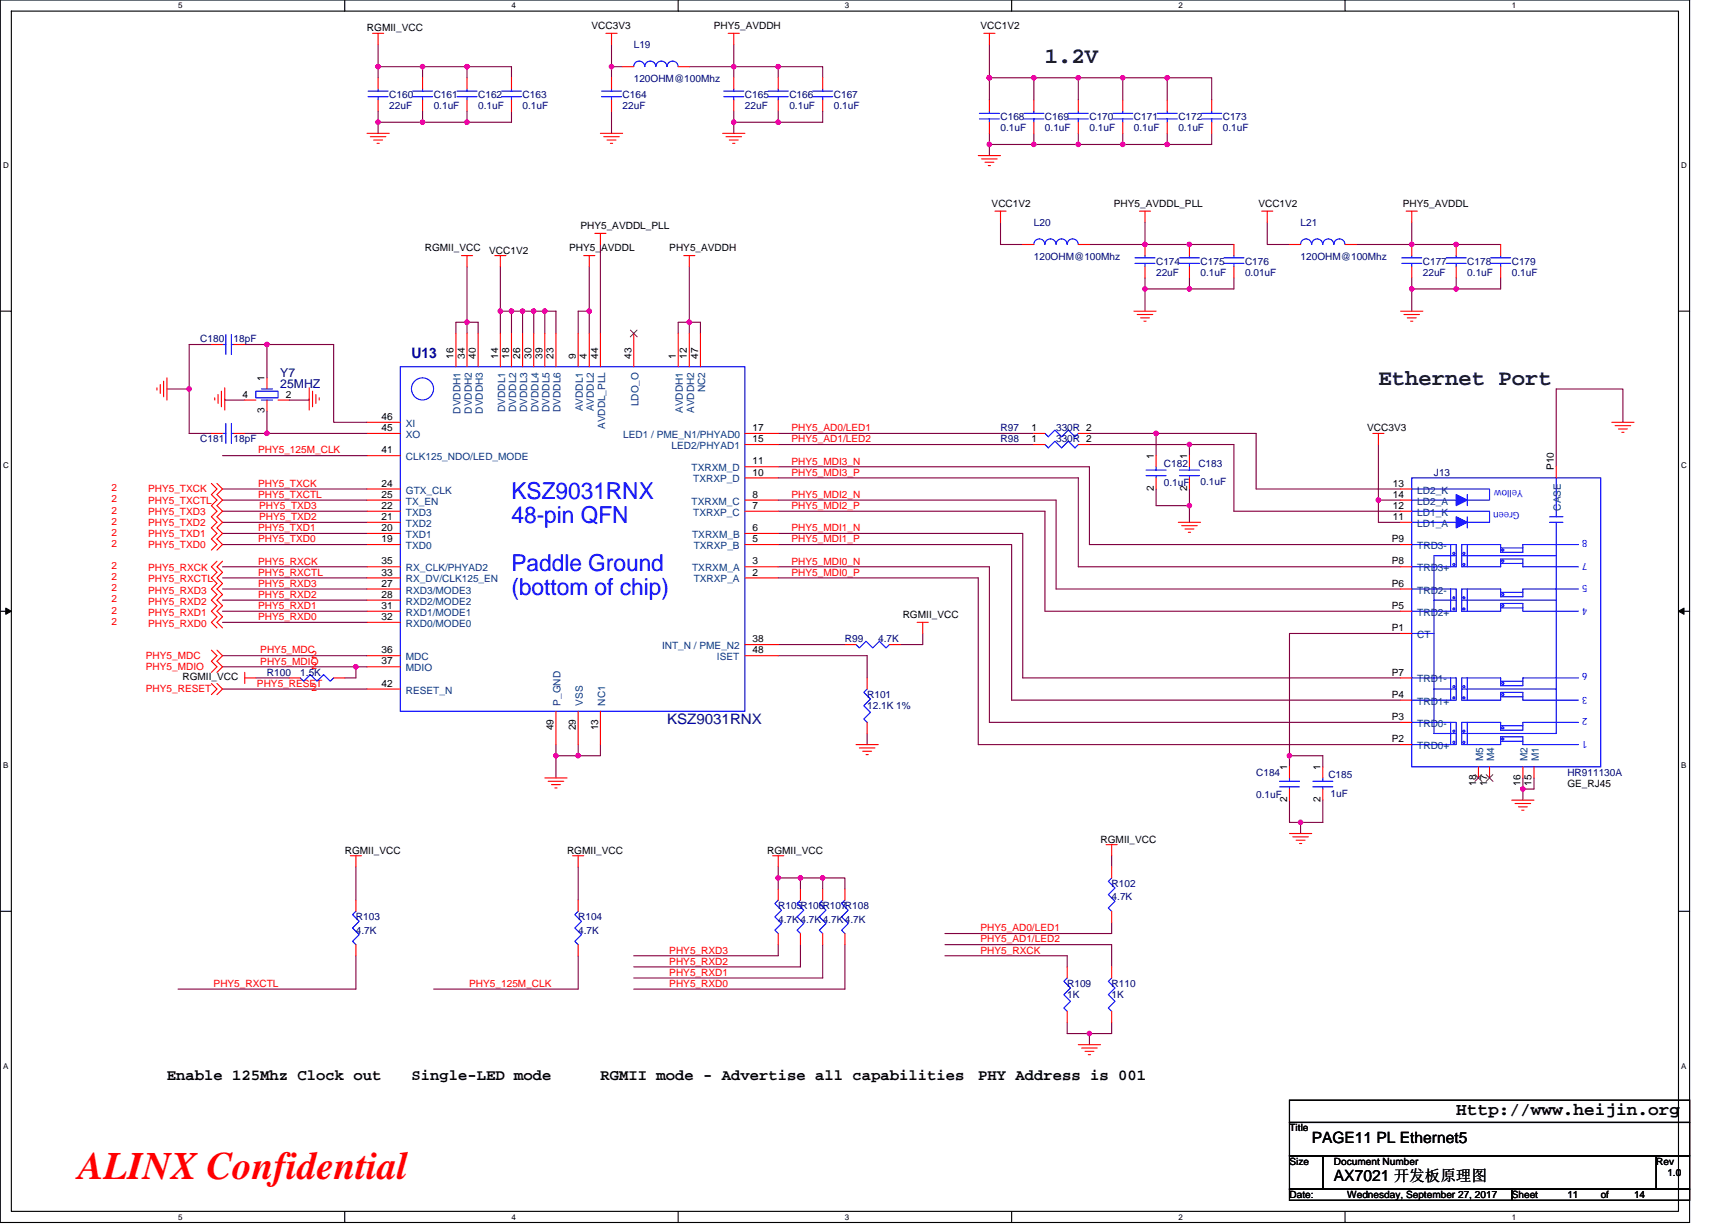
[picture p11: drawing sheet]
<svg xmlns="http://www.w3.org/2000/svg" width="297mm" height="210mm" viewBox="0 0 297 210" stroke-linecap="round" stroke-linejoin="round" font-family="sans-serif">
<path d="M0 0h289.6v209.5h-289.6zM1.9 1.9h285.8v205.7h-285.8z" fill="none" stroke="#000" stroke-width=".19"/>
<g fill="#fff">
<path d="M30.5 .2h.8v1.5h-.8z"/>
<path d="M30.5 207.8h.8v1.6h-.8z"/>
</g>
<path d="M59.1 0v1.9M59.1 207.6v1.9" fill="none" stroke="#000" stroke-width=".19"/>
<g fill="#fff">
<path d="M87.7 .2h.7v1.5h-.7z"/>
<path d="M87.7 207.8h.7v1.6h-.7z"/>
</g>
<path d="M116.2 0v1.9M116.2 207.6v1.9" fill="none" stroke="#000" stroke-width=".19"/>
<g fill="#fff">
<path d="M144.8 .2h.8v1.5h-.8z"/>
<path d="M144.8 207.8h.8v1.6h-.8z"/>
</g>
<path d="M173.4 0v1.9M173.4 207.6v1.9" fill="none" stroke="#000" stroke-width=".19"/>
<g fill="#fff">
<path d="M202 .2h.7v1.5h-.7z"/>
<path d="M202 207.8h.7v1.6h-.7z"/>
</g>
<path d="M230.5 0v1.9M230.5 207.6v1.9" fill="none" stroke="#000" stroke-width=".19"/>
<g fill="#fff">
<path d="M259.1 .2h.8v1.5h-.8z"/>
<path d="M259.1 207.8h.8v1.6h-.8z"/>
<path d="M.5 27.6h1v1.5h-1z"/>
<path d="M288.2 27.6h1v1.5h-1z"/>
<path d="M.5 79.1h1v1.5h-1z"/>
<path d="M288.2 79.1h1v1.5h-1z"/>
</g>
<path d="M0 53.3h1.9M287.7 53.3h1.9" fill="none" stroke="#000" stroke-width=".19"/>
<g fill="#fff">
<path d="M.5 130.5h.9v1.5h-.9z"/>
<path d="M288.2 130.5h.9v1.5h-.9z"/>
</g>
<path d="M0 104.8h1.9M287.7 104.8h1.9" fill="none" stroke="#000" stroke-width=".19"/>
<path d="M1 104.2l.9 .6-.9 .5zM287.7 104.8l.9-.6v1.1z" fill="#000" stroke="#000" stroke-width=".17"/>
<g fill="#fff">
<path d="M.5 181.9h.9v1.6h-.9z"/>
<path d="M288.2 181.9h.9v1.6h-.9z"/>
</g>
<path d="M0 156.2h1.9M287.7 156.2h1.9M221 188.6h68.6v3.8h-68.6zM221 192.4h68.6v5.7h-68.6zM221 198.1h5.7v5.7h-5.7zM226.7 198.1h57.2v5.7h-57.2zM283.9 198.1h5.7v5.7h-5.7zM221 203.8h38.1v1.9h-38.1zM259.1 203.8h30.5v1.9h-30.5z" fill="none" stroke="#000" stroke-width=".19"/>
<g fill="none" stroke="#800040" stroke-width=".19">
<path d="M64.8 7.6v3.8M64.8 11.4v1.9M64.8 19.1v1.9M64.8 11.4h7.6M72.4 11.4h7.6M72.4 11.4v1.9M72.4 19.1v1.9M80 11.4v1.9M80 11.4h7.7v1.9M80 19.1v1.9M87.7 19.1v1.9h-7.7M104.8 11.4h1.9"/>
<path d="M104.8 19.1v3.8M104.8 11.4v1.9M104.8 7.6v3.8M118.1 11.4h7.7v1.9M125.8 7.6v3.8h7.6M125.8 19v2M133.4 11.4v1.9M133.4 19.1v1.9M133.4 11.4h7.6v1.9M141 19.1v1.9h-7.6M169.6 13.3v3.8M169.6 7.6v5.7"/>
<path d="M169.6 13.3h7.6M177.2 13.3v3.8M177.2 13.3h7.6M184.8 13.3h7.6M184.8 13.3v3.8M192.4 13.3h7.7M192.4 13.3v3.8M200.1 13.3h7.6v3.8M200.1 13.3v3.8M64.8 21v1.9M64.8 21h7.6M72.4 21h7.6"/>
<path d="M125.8 21v1.9M125.8 21h7.6M169.6 22.9v1.9M169.6 24.8v1.9M169.6 24.8h7.6M171.5 38.1v3.8h3.8M177.2 22.9v1.9M177.2 24.8h7.6M184.8 24.8h7.6M184.8 22.9v1.9M192.4 24.8h7.7M192.4 22.9v1.9"/>
<path d="M196.3 38.1v3.8M200.1 22.9v1.9M207.7 22.9v1.9h-7.6M217.2 38.1v3.8h3.8M242 38.1v3.8M36.2 59.1h-3.8v7.6M41.9 59.1h3.9M45.8 59.1h11.4v13.3h5.7M45.8 59.1v5.7M78.1 57.1v-1.9h1.9v1.9M80 45.7v9.5h2v1.9M85.8 53.3v3.8"/>
<path d="M85.8 53.3h1.9M85.8 45.7v7.6M87.7 53.3h1.9v3.8M87.7 53.3v3.8M89.6 53.3h1.9M91.5 53.3h1.9v3.8M91.5 53.3v3.8M93.4 53.3h1.9v3.8M101 45.7v7.6M101 53.3h-1.9v3.8M101 53.3v3.8M102.9 41.9v15.2"/>
<path d="M116.2 57.1v-1.9h1.9v1.9M118.1 45.7v9.5h2v1.9M186.7 41.9h9.6M196.3 41.9h15.2M196.3 49.5h7.6M196.3 47.6v1.9M196.3 49.5v3.8M203.9 47.6v1.9M211.5 47.6v1.9h-7.6M232.4 41.9h9.6M242 49.5h7.6M242 47.6v1.9"/>
<path d="M242 41.9h15.2M242 49.5v3.8M249.6 47.6v1.9M257.2 47.6v1.9h-7.6M28.6 66.7h3.8M32.4 66.7v7.6h3.8M38.1 78.1h24.8M38.5 68.4v.2h3.4M41.9 74.3h3.9M45.8 74.3h17.1M45.8 70.5v3.8M53 68.4v.2h-3.4"/>
<path d="M133.4 74.3h43.8M133.4 76.2h43.8M186.7 76.2h17.2M186.7 74.3h11.5M198.2 74.3h17.1v9.5h24.8M198.2 74.3v3.8M203.9 76.2v1.9M203.9 76.2h7.6v11.4h28.6M236.3 76.2v9.5M278.2 72.4v-5.7h-11.5v13.3M38.1 89.5h24.8M38.1 87.6h24.8"/>
<path d="M38.1 97.2h24.8M38.1 85.7h24.8M38.1 83.8h24.8M38.1 93.3h24.8M38.1 91.4h24.8M38.1 99.1h24.8M133.4 85.7h47.6v15.3h59.1M133.4 91.4h41.9v24.8h64.8M133.4 80h53.3v13.3h53.4M133.4 87.6h45.7v17.2h61M133.4 97.2h36.2v26.6h70.5M133.4 99.1h34.3v28.5h72.4"/>
<path d="M133.4 81.9h51.4v15.3h55.3M133.4 93.3h40M173.4 93.3v26.7M198.2 83.8v2.9h5.7M203.9 83.8v2.9M203.9 86.7v2.8M236.3 85.7h3.8M236.3 85.7v3.8h3.8M38.1 118.1h24.8M38.1 101h24.8M38.1 114.3h22.9M38.1 106.7h24.8"/>
<path d="M38.1 102.9h24.8M38.1 104.8h24.8M38.1 112.4h24.8M43.9 116.2h5.7M61 114.3v1.9h-1.9M61 114.3h1.9M133.4 112.4h15.2v3.8M133.4 110.5h11.4M158.2 108.6v1.9h-3.9M240.1 108.6h-19.1v20.9M95.3 129.5v3.8M95.3 127.6v1.9h3.8"/>
<path d="M99.1 127.6v1.9M102.9 127.6v1.9h-3.8M148.6 125.7v1.9M173.4 120h66.7M221 129.5v1.9M221 137.2v3.8h1.9M221 129.5h5.7v1.9M226.7 137.2v3.8h-3.8M261 135.3v1.9M261 133.3v2M262.9 133.3v2h-1.9M61 148.6v5.7"/>
<path d="M99.1 148.6v5.7M133.4 148.6v1.9M133.4 150.5v1.9M133.4 150.5h3.8M137.2 150.5h3.8M137.2 150.5v1.9M141 150.5h3.8v1.9M141 150.5v1.9M190.5 146.7v1.9M190.5 158.1v1.9h-28.5M222.9 141v1.9M61 163.8v5.7h-30.5"/>
<path d="M99.1 163.8v5.7h-24.8M133.4 161.9v1.9h-24.8M137.2 161.9v3.8h-28.6M141 161.9v5.7h-32.4M144.8 161.9v7.6h-36.2M162 161.9h28.5v3.8M162 163.8h20.9v1.9M182.9 175.3v1.9h3.8M186.7 177.2v1.9M190.5 175.3v1.9h-3.8"/>
</g>
<g fill="#f0f" stroke="#f0f" stroke-width=".19">
<circle cx="80" cy="55.2" r=".38"/>
<circle cx="101" cy="53.3" r=".38"/>
<circle cx="85.7" cy="53.3" r=".38"/>
<circle cx="87.7" cy="53.3" r=".38"/>
<circle cx="93.4" cy="53.3" r=".38"/>
<circle cx="91.5" cy="53.3" r=".38"/>
<circle cx="89.6" cy="53.3" r=".38"/>
<circle cx="61" cy="114.3" r=".38"/>
<circle cx="95.3" cy="129.5" r=".38"/>
<circle cx="99.1" cy="129.5" r=".38"/>
<circle cx="80" cy="20.9" r=".38"/>
<circle cx="222.9" cy="141" r=".38"/>
<circle cx="198.1" cy="74.3" r=".38"/>
<circle cx="203.9" cy="86.7" r=".38"/>
<circle cx="261" cy="135.2" r=".38"/>
<circle cx="221" cy="129.5" r=".38"/>
<circle cx="203.9" cy="76.2" r=".38"/>
<circle cx="141" cy="150.5" r=".38"/>
<circle cx="133.4" cy="150.5" r=".38"/>
<circle cx="137.2" cy="150.5" r=".38"/>
<circle cx="236.2" cy="85.7" r=".38"/>
<circle cx="45.7" cy="59" r=".38"/>
<circle cx="32.4" cy="66.7" r=".38"/>
<circle cx="186.7" cy="177.2" r=".38"/>
<circle cx="45.7" cy="74.3" r=".38"/>
<circle cx="104.8" cy="11.4" r=".38"/>
<circle cx="125.8" cy="11.4" r=".38"/>
<circle cx="133.4" cy="11.4" r=".38"/>
<circle cx="125.8" cy="20.9" r=".38"/>
<circle cx="133.4" cy="20.9" r=".38"/>
<circle cx="169.6" cy="13.3" r=".38"/>
<circle cx="72.4" cy="20.9" r=".38"/>
<circle cx="64.8" cy="20.9" r=".38"/>
<circle cx="72.4" cy="11.4" r=".38"/>
<circle cx="64.8" cy="11.4" r=".38"/>
<circle cx="177.2" cy="13.3" r=".38"/>
<circle cx="192.4" cy="13.3" r=".38"/>
<circle cx="184.8" cy="13.3" r=".38"/>
<circle cx="200" cy="13.3" r=".38"/>
<circle cx="177.2" cy="24.8" r=".38"/>
<circle cx="169.6" cy="24.8" r=".38"/>
<circle cx="184.8" cy="24.8" r=".38"/>
<circle cx="200" cy="24.8" r=".38"/>
<circle cx="192.4" cy="24.8" r=".38"/>
<circle cx="118.1" cy="55.2" r=".38"/>
<circle cx="249.6" cy="41.9" r=".38"/>
<circle cx="242" cy="41.9" r=".38"/>
<circle cx="249.6" cy="49.5" r=".38"/>
<circle cx="242" cy="49.5" r=".38"/>
<circle cx="203.9" cy="41.9" r=".38"/>
<circle cx="196.2" cy="41.9" r=".38"/>
<circle cx="203.9" cy="49.5" r=".38"/>
<circle cx="196.2" cy="49.5" r=".38"/>
<circle cx="80" cy="11.4" r=".38"/>
</g>
<g fill="none" stroke="#f00" stroke-width=".19">
<path d="M63.9 5.7h1.9M64.8 5.7v1.9M64.8 13.3v1.9M64.8 17.1v2M72.4 13.3v1.9M72.4 17.1v2M80 13.3v1.9M80 17.1v2M87.7 13.3v1.9M87.7 17.1v2M103.9 5.7h1.9M104.8 13.3v1.9"/>
<path d="M104.8 17.1v2M104.8 5.7v1.9M106.7 11.4h1.9M116.2 11.4h1.9M124.8 5.7h1.9M125.8 13.3v1.9M125.8 17.1v2M125.8 5.7v1.9M133.4 13.3v1.9M133.4 17.1v2M141 13.3v1.9M141 17.1v2"/>
<path d="M168.6 5.7h1.9M169.6 5.7v1.9M169.6 17.1v1.9M177.2 17.1v1.9M184.8 17.1v1.9M192.4 17.1v1.9M200.1 17.1v1.9M207.7 17.1v1.9M62.9 22.9h3.8M63.5 23.4h2.6M64 24h1.6M64.6 24.6h.4"/>
<path d="M102.9 22.9h3.8M103.5 23.4h2.6M104.1 24h1.5M104.6 24.6h.4M123.9 22.9h3.8M124.4 23.4h2.7M125 24h1.5M125.6 24.6h.4M167.7 26.7h3.8M168.3 27.2h2.6M168.8 27.8h1.5M169.4 28.4h.4"/>
<path d="M169.6 21v1.9M170.5 36.2h1.9M171.5 36.2v1.9M177.2 21v1.9M184.8 21v1.9M192.4 21v1.9M195.3 36.2h1.9M196.3 36.2v1.9M200.1 21v1.9M207.7 21v1.9M216.3 36.2h1.9M217.2 36.2v1.9"/>
<path d="M241 36.2h1.9M242 36.2v1.9M36.2 59.1h1.9M40 59.1h1.9M78.1 57.1v5.8M79.1 43.8h1.9M80 43.8v1.9M80 57.1v5.8M82 57.1v5.8M84.8 43.8h1.9M85.8 43.8v1.9M85.8 57.1v5.8"/>
<path d="M87.7 57.1v5.8M89.6 57.1v5.8M91.5 57.1v5.8M93.4 57.1v5.8M95.3 57.1v5.8M99.1 57.1v5.8M100.1 43.8h1.9M101 43.8v1.9M101 57.1v5.8M102 40h1.9M102.9 40v1.9M102.9 57.1v5.8"/>
<path d="M108.6 57.1v5.8M116.2 57.1v5.8M117.2 43.8h1.9M118.1 43.8v1.9M118.1 57.1v5.8M120.1 57.1v5.8M175.3 41.9h1.9M184.8 41.9h1.9M194.3 53.3h3.9M194.9 53.9h2.7M195.5 54.5h1.5M196.1 55.1h.3"/>
<path d="M196.3 41.9v1.9M196.3 45.7v1.9M203.9 41.9v1.9M203.9 45.7v1.9M211.5 41.9v1.9M211.5 45.7v1.9M221 41.9h1.9M230.5 41.9h1.9M240.1 53.3h3.8M240.6 53.9h2.7M241.2 54.5h1.5M241.8 55.1h.4"/>
<path d="M242 41.9v1.9M242 45.7v1.9M249.6 41.9v1.9M249.6 45.7v1.9M257.2 41.9v1.9M257.2 45.7v1.9M26.9 66.5v.4M27.5 65.9v1.5M28 65.3v2.7M28.6 64.8v3.8M36.2 74.3h1.9M36.8 68.2v.4"/>
<path d="M37.4 67.6v1.6M37.9 67.1v2.6M38.5 66.5v3.8M40 74.3h1.9M41.9 68.6h2M45.8 64.8v1.9M45.8 68.6v1.9M47.7 68.6h1.9M53 66.5v3.8M53.6 67.1v2.6M54.1 67.6v1.6M54.7 68.2v.4"/>
<path d="M62.9 78.1h5.7M62.9 74.3h5.7M62.9 72.4h5.7M127.7 76.2h5.7M127.7 74.3h5.7M177.2 74.3h1.9M177.2 76.2h1.9M184.8 74.3h1.9M184.8 76.2h1.9M198.2 78.1v1.9M203.9 78.1v1.9M235.3 74.3h1.9"/>
<path d="M236.3 74.3v1.9M276.3 72.4h3.8M276.8 73h2.7M277.4 73.5h1.5M278 74.1h.4M36.2 82.9l1 .9-1 1 1 .9-1 1 1 .9-1 1 1 .9-1 1 1 .9-1 1 1 .9-1 1M37.2 96.2l-1 1 1 .9-1 1 1 .9-1 1 1 .9-1 1 1 .9-1 1 1 .9-1 1 1 .9M37.2 82.9l.9 .9-.9 1 .9 .9-.9 1 .9 .9-.9 1 .9 .9-.9 1 .9 .9-.9 1 .9 .9-.9 1M38.1 96.2l-.9 1 .9 .9-.9 1 .9 .9-.9 1 .9 .9-.9 1 .9 .9-.9 1 .9 .9-.9 1 .9 .9M62.9 93.3h5.7M62.9 91.4h5.7M62.9 89.5h5.7"/>
<path d="M62.9 87.6h5.7M62.9 83.8h5.7M62.9 85.7h5.7M62.9 99.1h5.7M62.9 97.2h5.7M127.7 99.1h5.7M127.7 97.2h5.7M127.7 93.3h5.7M127.7 91.4h5.7M127.7 87.6h5.7M127.7 85.7h5.7M127.7 81.9h5.7"/>
<path d="M127.7 80h5.7M198.2 81.9v1.9M202 89.5h3.8M202.5 90.1h2.7M203.1 90.7h1.5M203.7 91.2h.4M203.9 81.9v1.9M240.1 97.2h1.9M240.1 93.3h1.9M240.1 89.5h1.9M240.1 87.6h1.9M240.1 85.7h1.9"/>
<path d="M240.1 83.8h1.9M266.7 80v1.9M36.2 111.4l1 1-1 .9 1 1-1 1M36.2 117.2l1 .9-1 1M37.2 111.4l.9 1-.9 .9 .9 1-.9 1M37.2 117.2l.9 .9-.9 1M41.9 116.2h2M41.9 115.3v1.9M49.6 116.2h1.9M57.2 116.2h1.9M62.9 101h5.7M62.9 104.8h5.7"/>
<path d="M62.9 106.7h5.7M62.9 112.4h5.7M62.9 114.3h5.7M62.9 118.1h5.7M62.9 102.9h5.7M127.7 110.5h5.7M127.7 112.4h5.7M144.8 110.5h1.9M148.6 116.2v1.9M152.4 110.5h1.9M157.2 106.7h1.9M158.2 106.7v1.9"/>
<path d="M240.1 116.2h1.9M240.1 104.8h1.9M240.1 101h1.9M240.1 108.6h1.9M93.4 133.3h3.8M94 133.9h2.6M94.5 134.5h1.6M95.1 135.1h.4M95.3 121.9v5.7M99.1 121.9v5.7M102.9 121.9v5.7M146.7 127.6h3.8"/>
<path d="M147.3 128.2h2.7M147.9 128.8h1.5M148.4 129.3h.4M148.6 123.8v1.9M221 131.4v1.9M221 135.3v1.9M226.7 131.4v1.9M226.7 135.3v1.9M240.1 127.6h1.9M240.1 123.8h1.9M240.1 120h1.9M253.4 131.4v2"/>
<path d="M255.3 131.4v2M259.1 137.2h3.8M259.7 137.7h2.7M260.3 138.3h1.5M260.8 138.9h.4M261 131.4v2M262.9 131.4v2M60 146.7h2M61 154.3v1.9M61 146.7v1.9M98.1 146.7h2M99.1 146.7v1.9"/>
<path d="M99.1 154.3v1.9M132.4 146.7h1.9M133.4 146.7v1.9M133.4 152.4v1.9M137.2 152.4v1.9M141 152.4v1.9M144.8 152.4v1.9M189.6 144.8h1.9M190.5 144.8v1.9M190.5 156.2v1.9M190.5 148.6v1.9M221 142.9h3.8"/>
<path d="M221.6 143.4h2.7M222.2 144h1.5M222.7 144.6h.4M61 161.9v1.9M99.1 161.9v1.9M133.4 160v1.9M137.2 160v1.9M141 160v1.9M144.8 160v1.9M182.9 173.4v1.9M182.9 165.7v1.9M184.8 179.1h3.8"/>
<path d="M185.4 179.6h2.7M190.5 173.4v1.9M190.5 165.7v1.9M186 180.2h1.5M186.5 180.8h.4"/>
</g>
<g fill="none" stroke="#00f" stroke-width=".19">
<path d="M63.1 16.6h3.4M63.1 15.6h3.4M64.8 15.2v.4M64.8 16.6v.5M70.7 16.6h3.4M70.7 15.6h3.4M72.4 15.2v.4M72.4 16.6v.5M78.3 16.6h3.5M78.3 15.6h3.5M80 15.2v.4M80 16.6v.5"/>
<path d="M86 16.6h3.4M86 15.6h3.4M87.7 15.2v.4M87.7 16.6v.5M103.1 16.6h3.4M103.1 15.6h3.4M104.8 15.2v.4M104.8 16.6v.5M112.4 11.4a.95 .95 0 0 0-.9-.9 .95 .95 0 0 0-1 .9 .94 .94 0 0 0-.9-.9 .94 .94 0 0 0-1 .9M116.2 11.4a.95 .95 0 0 0-.9-.9 .95 .95 0 0 0-1 .9 .94 .94 0 0 0-.9-.9 .94 .94 0 0 0-1 .9M124.1 16.6h3.4M124.1 15.6h3.4"/>
<path d="M125.8 15.2v.4M125.8 16.6v.5M131.7 16.6h3.4M131.7 15.6h3.4M133.4 15.2v.4M133.4 16.6v.5M139.3 16.6h3.4M139.3 15.6h3.4M141 15.2v.4M141 16.6v.5M167.9 19.4h3.4M169.6 19v.4"/>
<path d="M175.5 19.4h3.4M177.2 19v.4M183.1 19.4h3.4M184.8 19v.4M190.7 19.4h3.5M192.4 19v.4M198.3 19.4h3.5M200.1 19v.4M206 19.4h3.4M207.7 19v.4M167.9 20.4h3.4M169.6 20.4v.6"/>
<path d="M175.5 20.4h3.4M177.2 20.4v.6M183.1 20.4h3.4M184.8 20.4v.6M190.7 20.4h3.5M192.4 20.4v.6M198.3 20.4h3.5M200.1 20.4v.6M206 20.4h3.4M207.7 20.4v.6M38.1 59.1h.6M38.7 57.3v3.5"/>
<path d="M39.7 57.3v3.5M39.7 59.1h.3M179.1 41.9a.94 .94 0 0 0-1-.9 .94 .94 0 0 0-.9 .9M182.9 41.9a.95 .95 0 0 0-1-.9 .95 .95 0 0 0-.9 .9 .94 .94 0 0 0-.9-.9 .94 .94 0 0 0-1 .9M184.8 41.9a.94 .94 0 0 0-.9-.9 .94 .94 0 0 0-1 .9M194.5 45.1h3.5M194.5 44.2h3.5M196.3 43.8v.4M196.3 45.1v.6M202.2 45.1h3.4M202.2 44.2h3.4M203.9 43.8v.4"/>
<path d="M203.9 45.1v.6M209.8 45.1h3.4M209.8 44.2h3.4M211.5 43.8v.4M211.5 45.1v.6M224.8 41.9a.94 .94 0 0 0-.9-.9 .94 .94 0 0 0-1 .9M228.6 41.9a.95 .95 0 0 0-.9-.9 .95 .95 0 0 0-1 .9 .94 .94 0 0 0-.9-.9 .94 .94 0 0 0-1 .9M230.5 41.9a.94 .94 0 0 0-.9-.9 .94 .94 0 0 0-1 .9M240.3 45.1h3.4M240.3 44.2h3.4M242 43.8v.4M242 45.1v.6"/>
<path d="M247.9 45.1h3.4M247.9 44.2h3.4M249.6 43.8v.4M249.6 45.1v.6M255.5 45.1h3.4M255.5 44.2h3.4M257.2 43.8v.4M257.2 45.1v.6M38.1 74.3h.6M38.7 72.6v3.4M39.7 72.6v3.4M39.7 74.3h.3"/>
<path d="M43.9 67.1h3.8v1.1h-3.8zM44.8 66.7h1.9M44.8 68.6h1.9M45.8 68.6h.1M45.8 66.7h.1M68.6 62.9h59.1v59h-59.1zM179.1 74.3l.6 .6 1.1-1.2 1.2 1.2 1.1-1.2 1.2 1.2 .5-.6M179.1 76.2l.6 .6 1.1-1.2 1.2 1.2 1.1-1.2 1.2 1.2 .5-.6M196.4 80.6h3.5M196.4 81.5h3.5M198.2 80v.6M198.2 81.5v.4"/>
<path d="M202.2 80.6h3.4M202.2 81.5h3.4M203.9 80v.6M203.9 81.5v.4M242 87.6h13.3v1.9h-13.3M242 83.8h13.3v1.9h-13.3M242 81.9h32.4v49.5h-32.4zM242 93.3h7.6v3.9h-7.6M248.6 93.3v3.9M249.1 96.6h.2v.3h-.2zM249.1 94.7h.2v.3h-.2zM249.6 95.3l-3.8-.1v30.5h3.8"/>
<path d="M250.5 95.3h16.2M250.8 94.7h.2v.3h-.2zM250.8 96.6h.2v.3h-.2zM251.5 93.3v3.9M251.5 88.6v1.9M251.5 84.8v1.9M257.2 96.6h3.8M257.2 93.9h3.8M257.4 94.2h.3v.2h-.3zM257.4 96.1h.3v.2h-.3zM265.6 88.6h2.3M265.6 89.5h2.3"/>
<path d="M266.7 81.9v6.7M266.7 89.5v36.2h-16.2M270.5 93.3h-9.5v1.4h-3.8v-1.4h-6.7v3.9h6.7v-1.4h3.8v1.4h9.5M51.5 116.2l.5 .6 1.2-1.2 1.1 1.2 1.2-1.2 1.1 1.2 .6-.6M146.7 110.5l.6 .6 1.1-1.2 1.2 1.2 1.1-1.2 1.2 1.2 .5-.6M148.6 118.1l-.5 .6 1.1 1.1-1.1 1.2 1.1 1.1-1.1 1.2 .5 .5M242 108.6h3.8M242 116.2h7.6v3.8h-7.6M242 101h7.6v3.8h-7.6M245.8 118.1h3.8M245.8 102.9h3.8M248.6 116.2v3.8"/>
<path d="M248.6 101v3.8M249.1 119.5h.2v.2h-.2zM249.1 117.6h.2v.2h-.2zM249.1 104.2h.2v.3h-.2zM249.1 102.3h.2v.3h-.2zM250.5 118.1h16.2M250.5 102.9h16.2M250.8 117.6h.2v.2h-.2zM250.8 119.5h.2v.2h-.2zM250.8 102.3h.2v.3h-.2zM250.8 104.2h.2v.3h-.2zM251.5 116.2v3.8"/>
<path d="M251.5 101v3.8M257.2 119.4h3.8M257.2 116.8h3.8M257.2 104.2h3.8M257.2 101.5h3.8M257.4 117h.3v.3h-.3zM257.4 118.9h.3v.3h-.3zM257.4 101.8h.3v.2h-.3zM257.4 103.7h.3v.2h-.3zM270.5 116.2h-9.5v1.3h-3.8v-1.3h-6.7v3.8h6.7v-1.3h3.8v1.3h9.5M270.5 101h-9.5v1.3h-3.8v-1.3h-6.7v3.8h6.7v-1.4h3.8v1.4h9.5M219.3 133.9h3.4"/>
<path d="M219.3 134.9h3.4M221 133.3v.6M221 134.9v.4M225 133.9h3.4M225 134.9h3.4M226.7 133.3v.6M226.7 134.9v.4M242 123.8h7.6v3.8h-7.6M248.6 123.8v3.8M249.1 127.1h.2v.3h-.2zM249.1 125.2h.2v.3h-.2zM250.8 127.1h.2v.3h-.2z"/>
<path d="M250.8 125.2h.2v.3h-.2zM251.5 123.8v3.8M257.2 127.1h3.8M257.2 124.4h3.8M257.4 126.5h.3v.3h-.3zM257.4 124.6h.3v.3h-.3zM270.5 123.8h-9.5v1.4h-3.8v-1.4h-6.7v3.8h6.7v-1.3h3.8v1.3h9.5M61 156.2l-.6 .6 1.2 1.1-1.2 1.2 1.2 1.1-1.2 1.2 .6 .5M99.1 156.2l-.6 .6 1.2 1.1-1.2 1.2 1.2 1.1-1.2 1.2 .6 .5M133.4 154.3l-.6 .6 1.2 1.1-1.2 1.2 1.2 1.1-1.2 1.1 .6 .6M137.2 154.3l-.6 .6 1.2 1.1-1.2 1.2 1.2 1.1-1.2 1.1 .6 .6M141 154.3l-.6 .6 1.2 1.1-1.2 1.2 1.2 1.1-1.2 1.1 .6 .6"/>
<path d="M144.8 154.3l-.6 .6 1.2 1.1-1.2 1.2 1.2 1.1-1.2 1.1 .6 .6M190.5 150.5l-.5 .6 1.1 1.1-1.1 1.2 1.1 1.1-1.1 1.1 .5 .6M182.9 167.6l-.6 .6 1.2 1.2-1.2 1.1 1.2 1.1-1.2 1.2 .6 .6M190.5 167.6l-.5 .6 1.1 1.2-1.1 1.1 1.1 1.1-1.1 1.2 .5 .6"/>
<circle cx="72.4" cy="66.7" r="1.89"/>
</g>
<g fill="#00f" stroke="#00f" stroke-width=".19">
<path d="M249.6 88.6l1.9 .9-1.9 1z" fill-rule="evenodd"/>
<path d="M249.6 84.8l1.9 .9-1.9 1z" fill-rule="evenodd"/>
</g>
<path d="M108.1 56.6l1.1 1.1M109.2 56.6l-1.2 1.1M252.8 132.8l1.2 1.1M254 132.8l-1.2 1.1M254.7 132.8l1.2 1.1M255.9 132.8l-1.2 1.1" fill="none" stroke="#804000" stroke-width=".17"/>
<text font-size="6.7" fill="#f00" x="13.4" y="202.2">ALINX Confidential</text>
<g font-size="4" fill="#00f">
<text x="87.7" y="85.5">KSZ9031RNX</text>
<text x="87.7" y="89.6">48-pin QFN</text>
<text x="87.7" y="97.9">Paddle Ground</text>
<text x="87.7" y="102">(bottom of chip)</text>
</g>
<g font-size="3.8" fill="#000040">
<text x="179.1" y="10.8">1.2V</text>
<text x="236.3" y="66">Ethernet Port</text>
</g>
<text font-size="3" x="249.6" y="191.2">Http://www.heijin.org</text>
<g font-size="2.7">
<text x="28.6" y="185.1">Enable 125Mhz Clock out</text>
<text x="70.5" y="185.1">Single-LED mode</text>
<text x="102.9" y="185.1">RGMII mode - Advertise all capabilities</text>
<text x="167.7" y="185.1">PHY Address is 001</text>
<text x="224.8" y="195.9">PAGE11 PL Ethernet5</text>
<text x="228.6" y="202.4">AX7021 开发板原理图</text>
</g>
<g font-size="2.5" fill="#000080">
<text x="70.5" y="61.3">U13</text>
<text x="114.3" y="124.1">KSZ9031RNX</text>
</g>
<g font-size="2.1" fill="#000080">
<text x="48" y="64.6">Y7</text>
<text x="48" y="66.5">25MHZ</text>
</g>
<g font-size="1.7">
<text x="62.9" y="5.4">RGMII_VCC</text>
<text x="101.4" y="5">VCC3V3</text>
<text x="122.3" y="5">PHY5_AVDDH</text>
<text x="168.1" y="5">VCC1V2</text>
<text x="170" y="35.5">VCC1V2</text>
<text x="190.9" y="35.5">PHY5_AVDDL_PLL</text>
<text x="215.7" y="35.5">VCC1V2</text>
<text x="240.4" y="35.5">PHY5_AVDDL</text>
<text x="99.5" y="39.3">PHY5_AVDDL_PLL</text>
<text x="72.8" y="43.1">RGMII_VCC</text>
<text x="83.9" y="43.5">VCC1V2</text>
<text x="97.6" y="43.1">PHY5_AVDDL</text>
<text x="114.7" y="43.1">PHY5_AVDDH</text>
<text x="45.4" y="65.3" transform="rotate(-90 45.4 65.3)">1</text>
<text x="77.7" y="61.5" transform="rotate(-90 77.7 61.5)">16</text>
<text x="79.6" y="61.5" transform="rotate(-90 79.6 61.5)">34</text>
<text x="81.6" y="61.5" transform="rotate(-90 81.6 61.5)">40</text>
<text x="85.4" y="61.5" transform="rotate(-90 85.4 61.5)">14</text>
<text x="87.3" y="61.5" transform="rotate(-90 87.3 61.5)">18</text>
<text x="89.2" y="61.5" transform="rotate(-90 89.2 61.5)">26</text>
<text x="91.1" y="61.5" transform="rotate(-90 91.1 61.5)">30</text>
<text x="93" y="61.5" transform="rotate(-90 93 61.5)">39</text>
<text x="94.9" y="61.5" transform="rotate(-90 94.9 61.5)">23</text>
<text x="98.7" y="61.5" transform="rotate(-90 98.7 61.5)">9</text>
<text x="100.6" y="61.5" transform="rotate(-90 100.6 61.5)">4</text>
<text x="102.5" y="61.5" transform="rotate(-90 102.5 61.5)">44</text>
<text x="108.2" y="61.5" transform="rotate(-90 108.2 61.5)">43</text>
<text x="115.8" y="61.5" transform="rotate(-90 115.8 61.5)">1</text>
<text x="117.7" y="61.5" transform="rotate(-90 117.7 61.5)">12</text>
<text x="119.7" y="61.5" transform="rotate(-90 119.7 61.5)">47</text>
<text x="41.6" y="68.2">4</text>
<text x="45.4" y="70.9" transform="rotate(-90 45.4 70.9)">3</text>
<text x="49" y="68.2">2</text>
<text x="65.4" y="72">46</text>
<text x="65.4" y="77.7">41</text>
<text x="65.4" y="73.9">45</text>
<text x="129" y="73.9">17</text>
<text x="129" y="75.8">15</text>
<text x="176.8" y="73.9">1</text>
<text x="176.8" y="75.8">1</text>
<text x="234.4" y="73.9">VCC3V3</text>
<text x="65.4" y="83.4">24</text>
<text x="129" y="81.5">10</text>
<text x="129" y="79.6">11</text>
<text x="197.8" y="78.7" transform="rotate(-90 197.8 78.7)">1</text>
<text x="203.5" y="78.7" transform="rotate(-90 203.5 78.7)">1</text>
<text x="238.7" y="83.4">13</text>
<text x="266.3" y="80.6" transform="rotate(-90 266.3 80.6)">P10</text>
<text x="65.4" y="89.1">21</text>
<text x="65.4" y="87.2">22</text>
<text x="65.4" y="85.3">25</text>
<text x="129" y="87.2">7</text>
<text x="129" y="85.3">8</text>
<text x="197.8" y="84.2" transform="rotate(-90 197.8 84.2)">2</text>
<text x="203.5" y="84.2" transform="rotate(-90 203.5 84.2)">2</text>
<text x="238.7" y="89.1">11</text>
<text x="238.7" y="87.2">12</text>
<text x="238.7" y="85.3">14</text>
<text x="65.4" y="92.9">19</text>
<text x="65.4" y="91">20</text>
<text x="129" y="92.9">5</text>
<text x="129" y="91">6</text>
<text x="238.5" y="92.9">P9</text>
<text x="65.4" y="100.6">27</text>
<text x="65.4" y="98.7">33</text>
<text x="65.4" y="96.8">35</text>
<text x="129" y="98.7">2</text>
<text x="129" y="96.8">3</text>
<text x="238.5" y="100.6">P6</text>
<text x="238.5" y="96.8">P8</text>
<text x="65.4" y="104.4">31</text>
<text x="65.4" y="106.3">32</text>
<text x="65.4" y="102.5">28</text>
<text x="154.7" y="105.9">RGMII_VCC</text>
<text x="238.5" y="104.4">P5</text>
<text x="65.4" y="112">36</text>
<text x="65.4" y="113.9">37</text>
<text x="129" y="112">48</text>
<text x="129" y="110.1">38</text>
<text x="238.5" y="108.2">P1</text>
<text x="31.3" y="116.6">RGMII_VCC</text>
<text x="65.4" y="117.7">42</text>
<text x="238.5" y="119.6">P4</text>
<text x="238.5" y="115.8">P7</text>
<text x="94.9" y="125.2" transform="rotate(-90 94.9 125.2)">49</text>
<text x="98.7" y="125.2" transform="rotate(-90 98.7 125.2)">29</text>
<text x="102.5" y="125.2" transform="rotate(-90 102.5 125.2)">13</text>
<text x="238.5" y="123.4">P3</text>
<text x="238.5" y="127.2">P2</text>
<text x="220.6" y="137.5" transform="rotate(-90 220.6 137.5)">2</text>
<text x="220.6" y="132" transform="rotate(-90 220.6 132)">1</text>
<text x="226.3" y="137.5" transform="rotate(-90 226.3 137.5)">2</text>
<text x="226.3" y="132" transform="rotate(-90 226.3 132)">1</text>
<text x="253" y="134.7" transform="rotate(-90 253 134.7)">18</text>
<text x="254.9" y="134.7" transform="rotate(-90 254.9 134.7)">17</text>
<text x="260.6" y="134.7" transform="rotate(-90 260.6 134.7)">16</text>
<text x="262.5" y="134.7" transform="rotate(-90 262.5 134.7)">15</text>
<text x="268.6" y="134.9">GE_RJ45</text>
<text x="59.1" y="146.3">RGMII_VCC</text>
<text x="97.2" y="146.3">RGMII_VCC</text>
<text x="131.5" y="146.3">RGMII_VCC</text>
<text x="188.6" y="144.4">RGMII_VCC</text>
<text x="221" y="194">Title</text>
<text x="221" y="199.7">Size</text>
<text x="228.6" y="199.7">Document Number</text>
<text x="283.9" y="199.7">Rev</text>
<text x="285.8" y="201.6">1.0</text>
<text x="221" y="205.4">Date:</text>
<text x="230.9" y="205.4">Wednesday, September 27, 2017</text>
<text x="259.1" y="205.4">Sheet</text>
<text x="268.6" y="205.4">11</text>
<text x="274.4" y="205.4">of</text>
<text x="280.1" y="205.4">14</text>
</g>
<g font-size="1.7" fill="#000080">
<text x="108.6" y="8.2">L19</text>
<text x="66.7" y="16.8">C160</text>
<text x="74.3" y="16.8">C161</text>
<text x="82" y="16.8">C162</text>
<text x="89.6" y="16.8">C163</text>
<text x="106.7" y="16.8">C164</text>
<text x="108.6" y="14.1">120OHM@100Mhz</text>
<text x="127.7" y="16.8">C165</text>
<text x="135.3" y="16.8">C166</text>
<text x="142.9" y="16.8">C167</text>
<text x="66.7" y="18.7">22uF</text>
<text x="74.3" y="18.7">0.1uF</text>
<text x="82" y="18.7">0.1uF</text>
<text x="89.6" y="18.7">0.1uF</text>
<text x="106.7" y="18.7">22uF</text>
<text x="127.7" y="18.7">22uF</text>
<text x="135.3" y="18.7">0.1uF</text>
<text x="142.9" y="18.7">0.1uF</text>
<text x="171.5" y="20.6">C168</text>
<text x="171.5" y="22.5">0.1uF</text>
<text x="179.1" y="20.6">C169</text>
<text x="179.1" y="22.5">0.1uF</text>
<text x="186.7" y="20.6">C170</text>
<text x="186.7" y="22.5">0.1uF</text>
<text x="194.3" y="20.6">C171</text>
<text x="194.3" y="22.5">0.1uF</text>
<text x="202" y="20.6">C172</text>
<text x="202" y="22.5">0.1uF</text>
<text x="209.6" y="20.6">C173</text>
<text x="209.6" y="22.5">0.1uF</text>
<text x="177.2" y="38.7">L20</text>
<text x="222.9" y="38.7">L21</text>
<text x="177.2" y="44.6">120OHM@100Mhz</text>
<text x="198.2" y="45.4">C174</text>
<text x="198.2" y="47.3">22uF</text>
<text x="205.8" y="45.4">C175</text>
<text x="205.8" y="47.3">0.1uF</text>
<text x="213.4" y="45.4">C176</text>
<text x="213.4" y="47.3">0.01uF</text>
<text x="222.9" y="44.6">120OHM@100Mhz</text>
<text x="243.9" y="45.4">C177</text>
<text x="243.9" y="47.3">22uF</text>
<text x="251.5" y="45.4">C178</text>
<text x="251.5" y="47.3">0.1uF</text>
<text x="259.1" y="45.4">C179</text>
<text x="259.1" y="47.3">0.1uF</text>
<text x="34.3" y="58.7">C180</text>
<text x="40" y="58.7">18pF</text>
<text x="34.3" y="75.8">C181</text>
<text x="40" y="75.8">18pF</text>
<text x="171.5" y="73.9">R97</text>
<text x="171.5" y="75.8">R98</text>
<text x="181" y="73.9">330R 2</text>
<text x="181" y="75.8">330R 2</text>
<text x="199.5" y="80">C182</text>
<text x="199.5" y="83.3">0.1uF</text>
<text x="205.4" y="80">C183</text>
<text x="205.8" y="83.1">0.1uF</text>
<text x="245.8" y="81.6">J13</text>
<text x="144.8" y="110.1">R99</text>
<text x="150.5" y="110.1">4.7K</text>
<text x="45.8" y="115.8">R100</text>
<text x="51.5" y="115.8">1.5K</text>
<text x="148.6" y="119.7">R101</text>
<text x="148.6" y="121.6">12.1K 1%</text>
<text x="215.3" y="133">C184</text>
<text x="215.3" y="136.8">0.1uF</text>
<text x="227.7" y="133.4">C185</text>
<text x="228.1" y="136.6">1uF</text>
<text x="268.6" y="133">HR911130A</text>
<text x="133.4" y="155.9">R105R106R107R108</text>
<text x="190.5" y="152">R102</text>
<text x="190.5" y="154.3">4.7K</text>
<text x="61" y="157.8">R103</text>
<text x="61" y="160">4.7K</text>
<text x="99.1" y="157.8">R104</text>
<text x="99.1" y="160">4.7K</text>
<text x="133.4" y="158.1">4.7K4.7K4.7K4.7K</text>
<text x="182.9" y="169.2">R109</text>
<text x="182.9" y="171.1">1K</text>
<text x="190.5" y="169.2">R110</text>
<text x="190.5" y="171.1">1K</text>
</g>
<g font-size="1.7" fill="#004080">
<text x="78.9" y="70.9" transform="rotate(-90 78.9 70.9)">DVDDH1</text>
<text x="80.9" y="70.9" transform="rotate(-90 80.9 70.9)">DVDDH2</text>
<text x="82.8" y="70.9" transform="rotate(-90 82.8 70.9)">DVDDH3</text>
<text x="86.6" y="70.6" transform="rotate(-90 86.6 70.6)">DVDDL1</text>
<text x="88.5" y="70.6" transform="rotate(-90 88.5 70.6)">DVDDL2</text>
<text x="90.4" y="70.6" transform="rotate(-90 90.4 70.6)">DVDDL3</text>
<text x="92.3" y="70.6" transform="rotate(-90 92.3 70.6)">DVDDL4</text>
<text x="94.2" y="70.6" transform="rotate(-90 94.2 70.6)">DVDDL5</text>
<text x="96.1" y="70.6" transform="rotate(-90 96.1 70.6)">DVDDL6</text>
<text x="99.9" y="70.5" transform="rotate(-90 99.9 70.5)">AVDDL1</text>
<text x="101.8" y="70.5" transform="rotate(-90 101.8 70.5)">AVDDL2</text>
<text x="109.4" y="69.6" transform="rotate(-90 109.4 69.6)">LDO_O</text>
<text x="117" y="70.8" transform="rotate(-90 117 70.8)">AVDDH1</text>
<text x="119" y="70.8" transform="rotate(-90 119 70.8)">AVDDH2</text>
<text x="120.9" y="67.3" transform="rotate(-90 120.9 67.3)">NC2</text>
<text x="69.6" y="75.1">XO</text>
<text x="69.6" y="73.2">XI</text>
<text x="103.7" y="73.6" transform="rotate(-90 103.7 73.6)">AVDDL_PLL</text>
<text x="106.8" y="75.1">LED1 / PME_N1/PHYAD0</text>
<text x="115.1" y="77">LED2/PHYAD1</text>
<text x="69.6" y="78.9">CLK125_NDO/LED_MODE</text>
<text x="118.6" y="80.8">TXRXM_D</text>
<text x="118.8" y="82.7">TXRXP_D</text>
<text x="69.6" y="88.4">TXD3</text>
<text x="69.6" y="84.6">GTX_CLK</text>
<text x="69.6" y="86.5">TX_EN</text>
<text x="118.6" y="86.5">TXRXM_C</text>
<text x="118.8" y="88.4">TXRXP_C</text>
<text x="242.9" y="88.4">LD1_K</text>
<text x="242.9" y="86.5">LD2_A</text>
<text x="242.9" y="84.6">LD2_K</text>
<text x="267.5" y="87.5" transform="rotate(-90 267.5 87.5)">CASE</text>
<text x="69.6" y="94.1">TXD0</text>
<text x="69.6" y="92.2">TXD1</text>
<text x="69.6" y="90.3">TXD2</text>
<text x="118.6" y="92.2">TXRXM_B</text>
<text x="118.9" y="94.1">TXRXP_B</text>
<text x="242.9" y="94.1">TRD3-</text>
<text x="242.9" y="90.3">LD1_A</text>
<text x="69.6" y="101.7">RXD3/MODE3</text>
<text x="69.6" y="99.8">RX_DV/CLK125_EN</text>
<text x="69.6" y="97.9">RX_CLK/PHYAD2</text>
<text x="118.6" y="97.9">TXRXM_A</text>
<text x="118.9" y="99.8">TXRXP_A</text>
<text x="242.9" y="101.7">TRD2-</text>
<text x="242.9" y="97.9">TRD3+</text>
<text x="69.6" y="105.6">RXD1/MODE1</text>
<text x="69.6" y="107.5">RXD0/MODE0</text>
<text x="69.6" y="103.7">RXD2/MODE2</text>
<text x="242.9" y="105.6">TRD2+</text>
<text x="69.6" y="113.2">MDC</text>
<text x="113.5" y="111.3">INT_N / PME_N2</text>
<text x="122.9" y="113.2">ISET</text>
<text x="242.9" y="109.4">CT</text>
<text x="69.6" y="115.1">MDIO</text>
<text x="69.6" y="118.9">RESET_N</text>
<text x="242.9" y="117">TRD1-</text>
<text x="96.1" y="121" transform="rotate(-90 96.1 121)">P_GND</text>
<text x="99.9" y="121" transform="rotate(-90 99.9 121)">VSS</text>
<text x="103.7" y="121" transform="rotate(-90 103.7 121)">NC1</text>
<text x="242.9" y="124.6">TRD0-</text>
<text x="242.9" y="120.8">TRD1+</text>
<text x="242.9" y="128.4">TRD0+</text>
<text x="254.2" y="130.5" transform="rotate(-90 254.2 130.5)">M5</text>
<text x="256.1" y="130.5" transform="rotate(-90 256.1 130.5)">M4</text>
<text x="261.8" y="130.5" transform="rotate(-90 261.8 130.5)">M2</text>
<text x="263.7" y="130.5" transform="rotate(-90 263.7 130.5)">M1</text>
</g>
<g font-size="1.7" fill="#f00">
<text x="44.2" y="77.7">PHY5_125M_CLK</text>
<text x="135.7" y="75.8">PHY5_AD1/LED2</text>
<text x="135.7" y="73.9">PHY5_AD0/LED1</text>
<text x="44.2" y="83.4">PHY5_TXCK</text>
<text x="135.7" y="81.5">PHY5_MDI3_P</text>
<text x="135.7" y="79.6">PHY5_MDI3_N</text>
<text x="19.1" y="86.1">2</text>
<text x="19.1" y="88">2</text>
<text x="19.1" y="89.9">2</text>
<text x="19.1" y="84.2">2</text>
<text x="25.4" y="86.3">PHY5_TXCTL</text>
<text x="25.4" y="88.2">PHY5_TXD3</text>
<text x="25.4" y="84.4">PHY5_TXCK</text>
<text x="44.2" y="85.3">PHY5_TXCTL</text>
<text x="44.4" y="89.2">PHY5_TXD2</text>
<text x="44.4" y="87.2">PHY5_TXD3</text>
<text x="135.7" y="85.3">PHY5_MDI2_N</text>
<text x="135.7" y="87.2">PHY5_MDI2_P</text>
<text x="19.1" y="91.8">2</text>
<text x="19.1" y="93.7">2</text>
<text x="25.4" y="90.1">PHY5_TXD2</text>
<text x="25.4" y="92">PHY5_TXD1</text>
<text x="25.4" y="93.9">PHY5_TXD0</text>
<text x="44.2" y="93">PHY5_TXD0</text>
<text x="44.2" y="91.1">PHY5_TXD1</text>
<text x="135.7" y="93">PHY5_MDI1_P</text>
<text x="135.7" y="91.1">PHY5_MDI1_N</text>
<text x="19.1" y="99.5">2</text>
<text x="19.1" y="101.4">2</text>
<text x="19.1" y="97.6">2</text>
<text x="25.4" y="99.8">PHY5_RXCTL</text>
<text x="25.4" y="101.7">PHY5_RXD3</text>
<text x="25.4" y="97.9">PHY5_RXCK</text>
<text x="44.2" y="98.7">PHY5_RXCTL</text>
<text x="44.2" y="100.6">PHY5_RXD3</text>
<text x="44.2" y="96.8">PHY5_RXCK</text>
<text x="135.7" y="98.7">PHY5_MDI0_P</text>
<text x="135.7" y="96.8">PHY5_MDI0_N</text>
<text x="19.1" y="107.1">2</text>
<text x="19.1" y="103.3">2</text>
<text x="19.1" y="105.2">2</text>
<text x="25.4" y="107.5">PHY5_RXD0</text>
<text x="25.4" y="103.7">PHY5_RXD2</text>
<text x="25.4" y="105.6">PHY5_RXD1</text>
<text x="44.2" y="106.3">PHY5_RXD0</text>
<text x="44.2" y="102.5">PHY5_RXD2</text>
<text x="44.2" y="104.4">PHY5_RXD1</text>
<text x="25" y="113">PHY5_MDC</text>
<text x="44.6" y="113.9">PHY5_MDIO</text>
<text x="44.6" y="112">PHY5_MDC</text>
<text x="53.4" y="112.8">2</text>
<text x="25" y="114.9">PHY5_MDIO</text>
<text x="25" y="118.7">PHY5_RESET</text>
<text x="44" y="117.7">PHY5_RESET</text>
<text x="53.4" y="114.7">2</text>
<text x="53.4" y="118.5">2</text>
<text x="168.1" y="159.6">PHY5_AD0/LED1</text>
<text x="168.1" y="161.5">PHY5_AD1/LED2</text>
<text x="114.7" y="163.4">PHY5_RXD3</text>
<text x="114.7" y="165.4">PHY5_RXD2</text>
<text x="114.7" y="167.3">PHY5_RXD1</text>
<text x="168.1" y="163.4">PHY5_RXCK</text>
<text x="36.6" y="169.2">PHY5_RXCTL</text>
<text x="80.4" y="169.2">PHY5_125M_CLK</text>
<text x="114.7" y="169.2">PHY5_RXD0</text>
</g>
<g font-size="1.7" fill="#00f">
<text x="260.5" y="87.8" transform="rotate(180 260.5 87.8)">Green</text>
<text x="261" y="84" transform="rotate(180 261 84)">Yellow</text>
<text x="272.1" y="92.6" transform="rotate(180 272.1 92.6)">8</text>
<text x="272.1" y="100.2" transform="rotate(180 272.1 100.2)">5</text>
<text x="272.1" y="96.6" transform="rotate(180 272.1 96.6)">7</text>
<text x="272.1" y="104.2" transform="rotate(180 272.1 104.2)">4</text>
<text x="272.1" y="115.4" transform="rotate(180 272.1 115.4)">6</text>
<text x="272.1" y="119.4" transform="rotate(180 272.1 119.4)">3</text>
<text x="272.1" y="123.1" transform="rotate(180 272.1 123.1)">2</text>
<text x="272.1" y="127.1" transform="rotate(180 272.1 127.1)">1</text>
</g>
<g font-size="1.4">
<text x="30.5" y="1.4">5</text>
<text x="87.7" y="1.4">4</text>
<text x="144.8" y="1.4">3</text>
<text x="202" y="1.4">2</text>
<text x="259.1" y="1.4">1</text>
<text x=".5" y="28.9">D</text>
<text x="288.2" y="28.9">D</text>
<text x=".5" y="80.3">C</text>
<text x="288.2" y="80.3">C</text>
<text x=".5" y="131.7">B</text>
<text x="288.2" y="131.7">B</text>
<text x=".5" y="183.2">A</text>
<text x="288.2" y="183.2">A</text>
<text x="30.5" y="209.1">5</text>
<text x="87.7" y="209.1">4</text>
<text x="144.8" y="209.1">3</text>
<text x="202" y="209.1">2</text>
<text x="259.1" y="209.1">1</text>
</g>
</svg>
